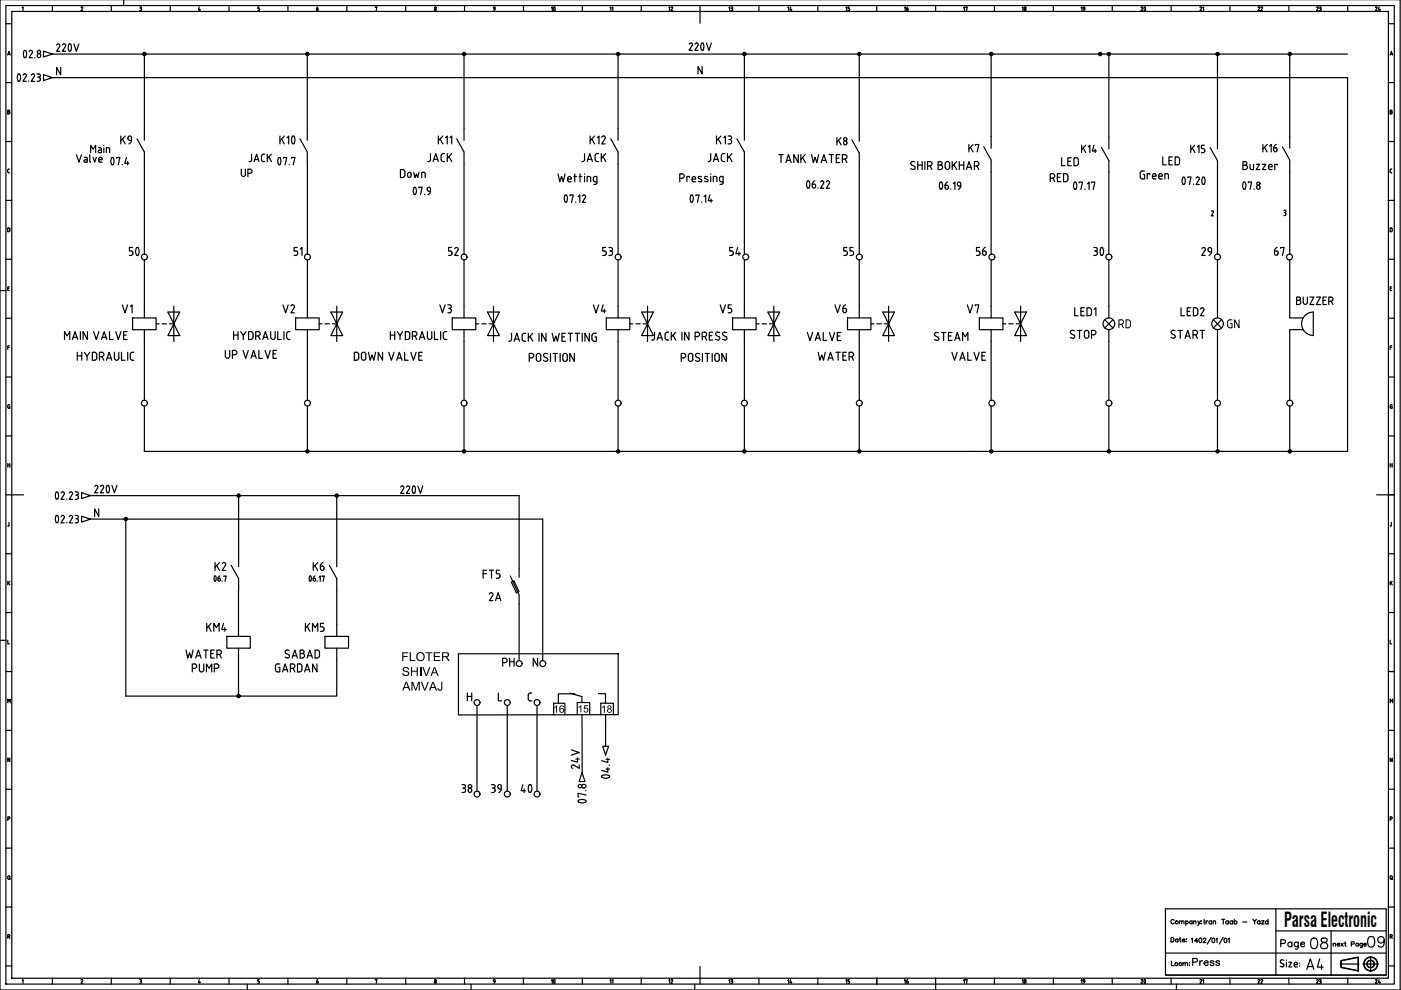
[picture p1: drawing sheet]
<svg xmlns="http://www.w3.org/2000/svg" width="297mm" height="210mm" viewBox="0 0 297 210" stroke-linecap="round" stroke-linejoin="round" font-family="sans-serif">
<!-- layer: 035 -->
<g fill="none" stroke="#000" stroke-width=".25">
<path d="M26.2 -.1v1.3M296.9 -.1v210h-296.9v-210M1.2 5h1.3M1.2 17.5h1.3M1.6 11.7l.3-.8 .3 .8M1.7 11.5h.4M2.5 2.4h291.9v205h-291.9zM4.7 1.6l.2-.1v.8M11.1 1.2v1.2M17.3 1.5l-.1 .1M17.4 1.5l.1 .2M17.5 1.7l-.3 .6h.3"/>
<path d="M23.6 1.2v1.2M29.6 1.5h.2M29.7 1.8h.1M29.8 1.5l.2 .1-.2 .2M29.8 1.8l.2 .2v.2l-.4 .1M36.1 1.2v1.2M42.2 1.5l-.1 .6h.4M42.4 1.9v.4M48.6 1.2v1.2M54.9 1.5h-.2v.3l.3 .2M55 2v.1M55 2.1l-.3 .2"/>
<path d="M61 1.2v1.2M73.5 1.2v1.2M79.6 1.6l.3-.1-.1 .8M86 1.2v1.2M98.5 1.2v1.2M111 1.2v1.2M123.5 1.2v1.2M136 1.2v1.2M148.4 1.2v1.2M160.9 1.2v1.2M173.4 1.2v1.2M185.9 1.2v1.2"/>
<path d="M198.4 1.2v1.2M210.8 1.2v1.2M223.3 1.2v1.2M235.8 1.2v1.2M248.3 1.2v1.2M260.8 1.2v1.2M273.3 1.2v1.2M285.7 1.2v1.2M294.3 5h1.3M294.3 17.5h1.3M294.7 11.7l.3-.8 .3 .8M294.8 11.5h.4"/>
<path d="M1.2 30h1.3M1.7 36.4l.3 .2M1.9 23.7l.2 .2-.1 .2-.4 .1v-.8h.4v.3h-.4M2 35.8l-.3 .1-.1 .5M294.3 30h1.3M294.7 36.1v.3M294.7 36.4l.2 .2M294.9 36.6h.2M294.9 35.8h.2M294.9 35.8l-.2 .3M295 23.7l.2 .2-.1 .2-.4 .1v-.8h.4v.3h-.4M1.2 42.5h1.3"/>
<path d="M1.2 55h1.3M2.1 48.6v.3M2.1 48.6l-.1-.2-.4-.1v.8l.4-.1 .1-.1M294.3 42.5h1.3M294.3 55h1.3M294.9 48.3h-.2v.8h.2M294.9 48.3l.2 .1 .1 .5-.3 .2M0 61.6h1.2M1.2 79.9h1.3M1.3 67.5h1.2M1.7 61.2h.2M1.7 73.7h.3"/>
<path d="M2 60.8h-.3v.8h.3M2 73.3h-.3v.8M294.3 79.9h1.3M294.4 67.5h1.2M294.7 61.2h.3M294.7 73.7h.4M295.1 60.8h-.4v.8h.4M295.1 73.3h-.4v.8M1.3 92.4h1.2M1.7 98.6h.4M1.7 98.3v.8M1.9 85.8h.2"/>
<path d="M1.9 85.8l-.2 .2v.4M1.9 86.1h.2v.5l-.4-.1v-.1M2.1 98.3v.8M294.4 92.4h1.2M294.7 98.3v.8M294.7 98.6h.5M295 85.8h.2M295 85.8l-.3 .2v.4M295 86.1h.2v.5l-.4-.1-.1-.1M295.2 98.3v.8M1.3 104.9h1.2M1.3 117.4h1.2"/>
<path d="M1.9 110.8v.6l-.2 .1M294.4 104.9h1.2M294.4 117.4h1.2M294.7 111.5h.1M295 110.8v.6l-.2 .1M0 135.8h1.2M1.3 129.9h1.2M1.7 135.7v.8h.3M1.7 123.2v.8M1.8 123.5l.3 .5M2.1 123.2l-.4 .5M294.4 129.9h1.2"/>
<path d="M294.7 135.7v.8h.4M294.7 123.2v.8M294.9 123.5l.3 .5M295.2 123.2l-.5 .5M1.3 142.4h1.2M1.3 154.8h1.2M1.7 149v-.8l.2 .5 .3-.5v.8M294.4 142.4h1.2M294.4 154.8h1.2M1.3 167.3h1.2M1.3 179.8h1.2M1.7 173.6h.3v-.4h-.3v.8"/>
<path d="M2.1 160.7v.8l-.4-.8v.8M294.4 167.3h1.2M294.4 179.8h1.2M294.7 173.6h.4v-.4h-.4v.8M295.2 160.7v.8l-.5-.8v.8M1.3 192.3h1.2M1.7 186.2l.2 .3 .2-.3M1.7 198.6l.3-.1v-.3h-.3v.8M1.9 198.6l.2 .4M1.9 186.3l.3 .2M2.1 185.9v.3M2.1 185.9l-.2-.2h-.2v.5"/>
<path d="M294.4 192.3h1.2M1.3 204.8h1.2M4.7 207.9l.2-.2v.8M11.1 207.4v1.3M17.3 207.7l-.1 .1M17.4 207.7l.1 .3M17.5 208l-.3 .5h.3M23.6 207.4v1.3M29.6 207.7h.2M29.7 208h.1M29.8 207.7l.2 .2-.2 .1M29.8 208l.2 .2v.2l-.4 .1"/>
<path d="M36.1 207.4v1.3M42.2 207.7l-.1 .6h.4M42.4 208.1v.4M48.6 207.4v1.3M52.4 208.7v1.2M54.9 207.7h-.2v.3l.3 .2M55 208.2v.1M55 208.3l-.3 .2M61 207.4v1.3M73.5 207.4v1.3M79.6 207.8l.3-.1-.1 .8M86 207.4v1.3"/>
<path d="M98.5 207.4v1.3M99.9 208.7v1.2M111 207.4v1.3M123.5 207.4v1.3M136 207.4v1.3M147.3 208.7v1.2M148.4 207.4v1.3M160.9 207.4v1.3M173.4 207.4v1.3M185.9 207.4v1.3M198.4 207.4v2.5M210.8 207.4v1.3"/>
<path d="M223.3 207.4v1.3M235.8 207.4v1.3M248.3 207.4v1.3M249.4 208.7v1.2M260.8 207.4v1.3M273.3 207.4v1.3M285.7 207.4v1.3M294.4 204.8h1.2"/>
<circle cx="92.3" cy="2" r=".2"/>
<circle cx="92.3" cy="1.6" r=".18"/>
<circle cx="92.3" cy="208.3" r=".21"/>
<circle cx="92.3" cy="207.9" r=".18"/>
</g>
<!-- layer: 07 -->
<path d="M1.2 1.2h294.4v207.5h-294.4zM148.4 2.4v2.5M2.5 104.9h2.5M291.9 104.9h2.5M148.4 204.9v2.5" fill="none" stroke="#000" stroke-width=".25"/>
<g fill="none" stroke="#000" stroke-width=".25">
<path d="M11.1 16.5h274.6v79.2h-12.2M11.1 11.5h274.6M30.6 11.5v15.7M65.2 11.5v15.7M98.4 11.5v15.7M131 11.5v15.7M157.8 11.5v15.7M182.2 11.5v15.9M210.1 11.5v17.4M235.1 11.5v17.6M258.1 11.5v17.6M273.5 11.5v17.4"/>
<path d="M30.6 34.7v19.2M65.2 34.7v19.2M98.4 34.7v19.2M131 34.7v19.2M157.8 34.7v19.2M182.2 34.9v19M210.1 36.4v17.5M235.1 36.6v17.3M258.1 36.6v17.3M273.5 36.4v17.5M30.6 55.1v9.8M65.2 55.1v9.8"/>
<path d="M98.4 55.1v9.8M131 55.1v9.8M157.8 55.1v9.8M182.2 55.1v9.8M210.1 55.1v9.8M235.1 55.1v9.8M258.1 55.1v9.8M273.5 55.1v12.3M30.6 72.4v12.5M65.2 72.4v12.5M98.4 72.4v12.5M131 72.4v12.5"/>
<path d="M157.8 72.4v12.5M182.2 72.4v12.5M210.1 72.4v12.5M235.1 72.4v12.5M258.1 72.4v12.5M273.5 69.9v15M30.6 86.1v9.6h242.9M65.2 86.1v9.6M98.4 86.1v9.6M131 86.1v9.6M157.8 86.1v9.6M182.2 86.1v9.6"/>
<path d="M210.1 86.1v9.6M235.1 86.1v9.6M258.1 86.1v9.6M273.5 86.1v9.6M19.2 105.1h90.9v15.5M19.2 110.1h95.9v30M26.7 110.1v37.5h44.7v-7.7M50.6 105.1v12.6M71.4 105.1v12.6M50.6 125.2v7.2M50.6 139.9v7.7M71.4 125.2v7.2"/>
<path d="M97.2 138.6h33.9v12.9l-33.9 .1zM110.1 128.1v12M101.1 149.6v18.2M107.5 149.6v18.2M113.9 149.6v18.2M123.4 154.2v9.6M128.4 154v4.2"/>
</g>
<!-- layer: SYMS -->
<g fill="none" stroke="#000" stroke-width=".25">
<path d="M9.2 10.8l1.9 .7-1.9 .6zM9.2 15.8l1.9 .7-1.9 .6zM30.6 32.2v2.5M96.8 29.4l1.6 2.8v2.5M98.4 27.2v2.5M129.5 29.4l1.5 2.8M131 27.2v2.5M156.3 29.4l1.5 2.8v2.5M157.8 27.2v2.5M180.6 29.6l1.6 2.8v2.5M182.2 27.4v2.5M210.1 33.9v2.5"/>
<path d="M233.5 31.3l1.6 2.8v2.5M235.1 29.1v2.5M256.6 31.3l1.5 2.8M258.1 29.1v2.5M273.5 33.9v2.5M28.1 67.4h5v2.5h-5zM30.6 69.9v2.5M33.1 68.7h.6M34.4 68.7h.9M35.6 66.2h2.5l-1.2 2.5zM35.9 68.7h1M36.9 68.7l1.2 2.5h-2.5z"/>
<path d="M36.9 64.9v7.5M62.7 67.4h5v2.5h-5zM65.2 69.9v2.5M67.7 68.7h.6M68.9 68.7h.9M70.1 66.2h2.5l-1.2 2.5zM70.5 68.7h.9M71.4 68.7l1.2 2.5h-2.5zM71.4 64.9v7.5M95.9 67.4h5v2.5h-5zM98.4 64.9v2.5M98.4 69.9v2.5"/>
<path d="M100.9 68.7h.6M102.1 68.7h1M103.4 66.2h2.5l-1.3 2.5zM103.7 68.7h.9M104.6 68.7l1.3 2.5h-2.5zM104.6 64.9v7.5M128.5 67.4h5v2.5h-5zM131 69.9v2.5M133.5 68.7h.7M134.8 68.7h.9M136 66.2h2.5l-1.2 2.5zM136.4 68.7h.9"/>
<path d="M137.3 68.7l1.2 2.5h-2.5zM137.3 64.9v7.5M155.3 67.4h5v2.5h-5zM157.8 64.9v2.5M157.8 69.9v2.5M160.3 68.7h.7M161.6 68.7h.9M162.8 66.2h2.5l-1.2 2.5zM163.1 68.7h1M164.1 68.7l1.2 2.5h-2.5zM164.1 64.9v7.5M179.7 67.4h5v2.5h-5z"/>
<path d="M182.2 69.9v2.5M184.7 68.7h.6M185.9 68.7h1M187.2 66.2h2.5l-1.3 2.5zM187.5 68.7h.9M188.4 68.7l1.3 2.5h-2.5zM188.4 64.9v7.5M207.6 67.4h5v2.5h-5zM210.1 69.9v2.5M212.6 68.7h.7M213.9 68.7h.9M215.1 66.2h2.5l-1.2 2.5z"/>
<path d="M215.5 68.7h.9M216.4 68.7l1.2 2.5h-2.5zM216.4 64.9v7.5M234.2 67.8l1.8 1.7M235.1 64.9v2.5M236 67.8l-1.8 1.7M257.2 67.8l1.8 1.7M258.1 64.9v2.5M259 67.8l-1.8 1.7M273.5 69.9h2.8M273.5 67.4h2.8M276.9 66.7l1-.5h.6v4.9a2.49 2.49 0 0 1-2.4-1.6 2.49 2.49 0 0 1 .8-2.8z"/>
<path d="M17.3 104.5l1.9 .6-1.9 .6zM17.3 109.4l1.9 .7-1.9 .6zM49 119.9l1.6 2.8v2.5M50.6 117.7v2.5M48.1 134.9h5v2.5h-5zM50.6 132.4v2.5M50.6 137.4v2.5M68.9 134.9h5v2.5h-5zM71.4 122.7v2.5M71.4 132.4v2.5M71.4 137.4v2.5M108.2 122.1l1.9 4.1v1.9"/>
<path d="M108.4 123.4l.6-.2 1 2.2-.5 .3zM110.1 120.6v1.8M127.8 158.2h1.2l-.6 1.9z"/>
<circle cx="30.6" cy="11.5" r=".35"/>
<circle cx="30.6" cy="11.5" r=".22"/>
<circle cx="30.6" cy="11.5" r=".12"/>
<circle cx="65.2" cy="11.5" r=".35"/>
<circle cx="65.2" cy="11.5" r=".22"/>
<circle cx="65.2" cy="11.5" r=".12"/>
<circle cx="98.4" cy="11.5" r=".35"/>
<circle cx="98.4" cy="11.5" r=".22"/>
<circle cx="98.4" cy="11.5" r=".12"/>
<circle cx="131.1" cy="11.5" r=".35"/>
<circle cx="131.1" cy="11.5" r=".22"/>
<circle cx="131.1" cy="11.5" r=".12"/>
<circle cx="157.8" cy="11.5" r=".35"/>
<circle cx="157.8" cy="11.5" r=".22"/>
<circle cx="157.8" cy="11.5" r=".12"/>
<circle cx="182.2" cy="11.5" r=".35"/>
<circle cx="182.2" cy="11.5" r=".22"/>
<circle cx="182.2" cy="11.5" r=".12"/>
<circle cx="210.2" cy="11.5" r=".35"/>
<circle cx="210.2" cy="11.5" r=".22"/>
<circle cx="210.2" cy="11.5" r=".12"/>
<circle cx="233.3" cy="11.5" r=".35"/>
<circle cx="233.3" cy="11.5" r=".22"/>
<circle cx="233.3" cy="11.5" r=".12"/>
<circle cx="235.1" cy="11.5" r=".35"/>
<circle cx="235.1" cy="11.5" r=".22"/>
<circle cx="235.1" cy="11.5" r=".12"/>
<circle cx="258.1" cy="11.5" r=".35"/>
<circle cx="258.1" cy="11.5" r=".22"/>
<circle cx="258.1" cy="11.5" r=".12"/>
<circle cx="273.5" cy="11.5" r=".35"/>
<circle cx="273.5" cy="11.5" r=".22"/>
<circle cx="273.5" cy="11.5" r=".12"/>
<circle cx="235.1" cy="68.6" r="1.24"/>
<circle cx="258.1" cy="68.6" r="1.24"/>
<circle cx="30.6" cy="85.5" r=".62"/>
<circle cx="65.2" cy="85.5" r=".62"/>
<circle cx="65.2" cy="95.7" r=".35"/>
<circle cx="65.2" cy="95.7" r=".12"/>
<circle cx="65.2" cy="95.7" r=".22"/>
<circle cx="98.4" cy="85.5" r=".62"/>
<circle cx="98.4" cy="95.7" r=".35"/>
<circle cx="98.4" cy="95.7" r=".12"/>
<circle cx="98.4" cy="95.7" r=".22"/>
<circle cx="131.1" cy="85.5" r=".62"/>
<circle cx="131.1" cy="95.7" r=".35"/>
<circle cx="131.1" cy="95.7" r=".12"/>
<circle cx="131.1" cy="95.7" r=".22"/>
<circle cx="157.8" cy="85.5" r=".62"/>
<circle cx="157.8" cy="95.7" r=".35"/>
<circle cx="157.8" cy="95.7" r=".12"/>
<circle cx="157.8" cy="95.7" r=".22"/>
<circle cx="182.2" cy="85.5" r=".62"/>
<circle cx="182.2" cy="95.7" r=".35"/>
<circle cx="182.2" cy="95.7" r=".22"/>
<circle cx="182.2" cy="95.7" r=".12"/>
<circle cx="210.2" cy="95.7" r=".35"/>
<circle cx="210.2" cy="95.7" r=".22"/>
<circle cx="210.2" cy="95.7" r=".12"/>
<circle cx="210.3" cy="85.5" r=".62"/>
<circle cx="235.1" cy="85.5" r=".62"/>
<circle cx="235.1" cy="95.7" r=".35"/>
<circle cx="235.1" cy="95.7" r=".22"/>
<circle cx="235.1" cy="95.7" r=".12"/>
<circle cx="258.1" cy="85.5" r=".62"/>
<circle cx="258.1" cy="95.7" r=".35"/>
<circle cx="258.1" cy="95.7" r=".22"/>
<circle cx="258.1" cy="95.7" r=".12"/>
<circle cx="273.5" cy="85.5" r=".62"/>
<circle cx="273.5" cy="95.7" r=".35"/>
<circle cx="273.5" cy="95.7" r=".22"/>
<circle cx="273.5" cy="95.7" r=".12"/>
<circle cx="26.7" cy="110" r=".35"/>
<circle cx="26.7" cy="110" r=".12"/>
<circle cx="26.7" cy="110" r=".22"/>
<circle cx="50.6" cy="105.1" r=".35"/>
<circle cx="50.6" cy="105.1" r=".12"/>
<circle cx="50.6" cy="105.1" r=".22"/>
<circle cx="71.4" cy="105.1" r=".35"/>
<circle cx="71.4" cy="105.1" r=".12"/>
<circle cx="71.4" cy="105.1" r=".22"/>
<circle cx="50.6" cy="147.6" r=".35"/>
<circle cx="50.6" cy="147.6" r=".22"/>
<circle cx="50.6" cy="147.6" r=".12"/>
<circle cx="101.1" cy="149" r=".62"/>
<circle cx="107.6" cy="149" r=".62"/>
<circle cx="113.9" cy="149" r=".62"/>
<circle cx="115.1" cy="140.7" r=".62"/>
</g>
<!-- layer: XREFCHILD -->
<g fill="none" stroke="#000" stroke-width=".25">
<path d="M23.7 33.5l.1-.1a1.08 1.08 0 0 1 0 1.6l-.1-.1M23.7 33.5a1.47 1.47 0 0 0 0 1.4M24.7 33.6v-.2h.7l-.3 1.6M25.9 34.9v.1M26.8 33.4l-.3 1.2h.8M27.1 34.3v.7M60.1 33.6v-.2h.7l-.4 1.6M61.3 34.9v.1M61.8 33.6v-.2h.7l-.3 1.6M87.8 39.8a1.47 1.47 0 0 0 0 1.4M88.1 39.8a1.47 1.47 0 0 1 0 1.4M88.8 39.9v-.2h.7l-.3 1.6"/>
<path d="M171.2 38.4l.2-.1a1.08 1.08 0 0 1 0 1.6l-.2-.1M171.2 38.4a1.47 1.47 0 0 0 0 1.4M172.6 39h-.4v.5a.35 .35 0 0 0 .4 .4 .35 .35 0 0 0 .3-.4M172.6 39l.2 .1 .1 .3M172.8 38.3l-.5 .4-.1 .3M172.9 39.4v.2M173.4 39.8v.1M174 38.6l.2-.2a.35 .35 0 0 1 .4 0 .35 .35 0 0 1 0 .5l-.6 1h.7M175.2 38.6l.2-.2a.35 .35 0 0 1 .4 0 .35 .35 0 0 1 0 .5l-.6 1h.7M199.3 38.7l.2-.1a1.08 1.08 0 0 1 0 1.5l-.2-.1a1.47 1.47 0 0 1 0-1.3zM200.4 39.8a.35 .35 0 0 0 .3 .3 .35 .35 0 0 0 .4-.3M200.9 38.6l-.3 .1-.2 .6"/>
<path d="M201.1 39.6v.2M201.1 39.6l-.2-.3h-.5v.5M202.1 38.9l.4-.3v1.6M203 38.9l.1 .4 .3 .1M203 38.9a.35 .35 0 0 1 .4-.3 .35 .35 0 0 1 .3 .3M203.3 39.4h.4M203.7 38.9a.96 .96 0 0 1-.5 1.2M228.8 38.8v-.2h.7l-.3 1.6M230.6 39l.3-.4v1.6M231.4 38.8v-.2h.7l-.3 1.6M263.6 38.7l.2-.1a1.08 1.08 0 0 1 0 1.5l-.2-.1a1.47 1.47 0 0 1 0-1.3zM264.7 38.7v-.1h.7l-.4 1.6"/>
<path d="M266.4 39.6v.2M266.4 39.6a.36 .36 0 0 1 .6-.2 .36 .36 0 0 1 0 .6 .36 .36 0 0 1-.6-.2M87.8 41.2h.3M90 41.2v.1M91.3 40.5l-.2 .5-.4 .3M91.3 40v.6l-.6-.1-.1-.3M119.8 42.8h.4M119.8 42.8a1.12 1.12 0 0 1 .2-1.5l.2 .1a1.59 1.59 0 0 1-.1 1.4M120.8 41.5v-.2h.7l-.3 1.6M122.1 42.8v.1M122.6 41.7l.3-.4v1.6M123.5 41.6l.2-.2a.35 .35 0 0 1 .4 .1 .35 .35 0 0 1 0 .4l-.6 1h.7"/>
<path d="M146.5 41.4h.3a1.5 1.5 0 0 1 0 1.4M146.5 42.8h.3M146.5 41.4a1.47 1.47 0 0 0 0 1.4M147.5 41.5v-.2h.7l-.3 1.6M148.8 42.8v.1M149.3 41.7l.3-.4v1.6M150.5 41.3l-.3 1.3h.8M150.7 42.2v.7M201.6 40.1v.1M230 40.1v.1M265.9 40.1v.1"/>
<circle cx="266.8" cy="38.9" r=".35"/>
</g>
<!-- layer: TAGS -->
<g fill="none" stroke="#000" stroke-width=".25">
<path d="M92.9 28.8v1.7M93.3 29.5l.6 1M93.9 28.8l-1 1.1M94.5 29.2l.3-.4v1.7M95.4 29.2l.4-.4v1.7M227.9 65.2v1.7h.7M229.2 66h.5M229.9 65.2h-.7v1.7h.7M230.5 65.2l.7 .1a1.15 1.15 0 0 1 0 1.6h-.7zM232 65.6l.3-.4v1.7M274.9 63h.5a.35 .35 0 0 1 .3 .3 .35 .35 0 0 1-.3 .4 .43 .43 0 0 1 .4 .4 .43 .43 0 0 1-.4 .5h-.5zM274.9 63.7h.5"/>
<path d="M276.3 63v1.1a.43 .43 0 0 0 .5 .5 .43 .43 0 0 0 .4-.5M277.2 63v1.1M277.7 63h.9l-.9 1.6h.9M279.1 63h.9l-.9 1.6h.9M280.5 63.7h.5M281.2 63h-.7v1.6h.7M281.7 63.9h.5a.43 .43 0 0 0 .4-.5 .43 .43 0 0 0-.4-.4h-.5v1.6M282.3 63.9l.3 .7M114 139.6v1.7l-.9-1.7v1.7M99.1 146.9v1.7M99.1 147.7h.9M100 146.9v1.7"/>
<path d="M105.7 146.9v1.7h.7M112 148.2l.1 .2 .3 .2M112.4 148.6h.3M112.7 146.9l-.6 .2-.1 1.1"/>
</g>
<!-- layer: DESCCHILD -->
<g fill="none" stroke="#000" stroke-width=".25">
<path d="M16.2 32.8l.5 1.6 .6-1.6M17.9 33.4h.3M18.2 33.3l.3 .3v.8l-.7-.1 .1-.4h.6M19 34.2l.2 .2M19 32.8v1.4M19.2 32.4v-1.6l.5 .9 .6-.9v1.6M19.7 33.4l.4 1 .3-1M20.9 31.3h.3M21 33.7l.1 .7h.6M21 33.7a.35 .35 0 0 1 .3-.4 .35 .35 0 0 1 .4 .4M21.1 31.8h.4M21.1 31.8l-.3 .3 .3 .3"/>
<path d="M21.2 31.3l.3 .2v.9h-.4M21.7 33.7v.2h-.7M22 30.8v.1M22 31.3v1.1M22.9 31.3h-.4v1.1M118.3 36.9l.4 1.6 .4-1.1 .3 1.1 .4-1.6M120.4 38h.7a.39 .39 0 0 0-.2-.6 .39 .39 0 0 0-.5 .4l.1 .7h.6M121.7 37.4h.5M121.9 36.9v1.6M122.8 37.4h.6M123 36.9v1.6M123.9 37.4v1.1"/>
<path d="M124.9 37.4h-.4v1.1M124.9 37.4l.3 .2v.9M125.8 37.8v.4M125.8 37.7l.2-.2 .6-.1v1.4l-.4 .3M125.8 38.2l.2 .3h.6M125.9 39.1h.3M144.6 36.9h-.5v1.6M144.6 36.8a.48 .48 0 0 1 .5 .5 .48 .48 0 0 1-.5 .5h-.5M146.2 37.6v-.2h-.6v1.1M146.7 38h.8a.39 .39 0 0 0-.3-.6 .39 .39 0 0 0-.5 .4l.2 .7h.6M148.7 38.1v.4l-.6-.1M148.7 37.5l-.4-.1-.2 .2 .1 .2 .5 .3"/>
<path d="M150 38.1v.4l-.6-.1M150 37.5l-.4-.1-.2 .2 .1 .2 .5 .3M150.7 37.4v1.1M151.7 37.4h-.5v1.1M151.7 37.4l.3 .2v.9M152.6 38.2l.3 .3M152.9 37.4h.4v1.4l-.2 .2-.4 .1M152.9 38.5h.4M152.9 37.4l-.3 .2-.1 .6M165.1 32.8h1M165.6 32.8v1.7M166.6 34.5l.6-1.7 .5 1.7"/>
<path d="M166.8 34h.8M169.2 32.8v1.7l-.9-1.7v1.7M169.8 32.8v1.7M170.2 33.4l.6 1.1M170.7 32.8l-.9 1M172.1 32.8l.3 1.7 .4-1.1 .4 1.1 .4-1.7M174.1 34.5l.6-1.7 .5 1.7M174.3 34h.8M176.3 32.8v1.7M178.1 32.8h-.8v1.7h.8M179.1 32.8h-.5v1.7M179.2 33.7l.4 .8"/>
<path d="M194 34.3a.45 .45 0 0 0-.7 0 .45 .45 0 0 0 0 .7l.5 .2a.41 .41 0 0 1 .1 .7 .41 .41 0 0 1-.6-.1l-.2-.1M194.6 34.3v1.7M194.6 35h.9M195.5 34.3v1.7M196.1 34.3v1.7M196.7 35.2h.4a.47 .47 0 0 0 .5-.5 .47 .47 0 0 0-.5-.4h-.4v1.7M197.2 35.2l.4 .8M198.9 35h.5M199.4 34.3h-.5v1.7h.5M199.4 34.3a.36 .36 0 0 1 .3 .3 .36 .36 0 0 1-.3 .4 .48 .48 0 0 1 .5 .5 .48 .48 0 0 1-.5 .4M201.3 34.7v.8M201.4 34.7a.48 .48 0 0 0-.5-.5 .48 .48 0 0 0-.5 .5v.8a.49 .49 0 0 0 .5 .4 .49 .49 0 0 0 .5-.4"/>
<path d="M201.9 34.3v1.7M202.2 34.9l.6 1.1M202.8 34.3l-.9 1M203.4 34.3v1.7M204.3 34.3v1.7M204.9 36l.6-1.7 .5 1.7M205.1 35.5h.8M207.1 34.3h-.5v1.7M207.1 35.2l.4 .8M242.7 36.3h-.7a1.31 1.31 0 0 0-.2 1.4l.4 .2h.5v-.9h-.3M243.8 37v-.2h-.6v1.1M263.5 34.3h.5a.37 .37 0 0 1 .4 .3 .37 .37 0 0 1-.4 .4 .47 .47 0 0 1 .5 .5 .47 .47 0 0 1-.5 .4l-.5 .1z"/>
<path d="M263.5 35h.5M265 34.8l.1 1 .3 .1M265.8 34.8v1.2h-.4M266.3 34.8h.8l-.8 1.2h.8M267.7 34.8h.7l-.7 1.2h.7M269 35.2v.6l.7 .2M269.7 35.2v.2h-.7M270.8 35v-.2h-.5v1.2"/>
</g>
<g fill="#000">
<path d="M85.3 138.3h1.3v.2h-1.1v.6h.9v.2h-.9v.9h-.2zM90.2 138.3h1.5v.2h-.6v1.7h-.3v-1.7h-.6zM85.5 141.6l.7-.2 .5 .3v.3h-.2l-.3-.4-.6 .2 .1 .3 1 .4 .1 .4-.3 .3-.6 .1-.5-.2-.1-.4h.2l.2 .3 .3 .1 .5-.2-.1-.3-.9-.4-.1-.4zM86.9 138.3h.2v1.6h.9v.3h-1.1zM87.1 141.4h.3v.8h.9v-.8h.3v1.9h-.3v-.9h-.9v.9h-.3zM87.2 144.6h.4l.5 1.6 .6-1.6h.3v1.8h-.2v-1.5l-.6 1.5h-.2l-.5-1.6v1.6h-.3zM89 141.4h.3v1.9h-.3zM89.2 144.6h.3l.6 1.6 .6-1.6h.2l-.7 1.8h-.3zM89.5 141.4h.3l.6 1.7 .6-1.7h.2l-.7 1.9h-.2zM92 138.3h1.3v.2h-1.1v.6h1.1v.2h-1.1v.6h1.2v.3h-1.4zM93.6 144.6h.2v1.5l-.2 .3-.4 .1-.3-.2-.1-.4h.2l.2 .3 .3-.1z"/>
<path d="M88.2 139.2a.95 .95 0 0 1 1.9 0 .95 .95 0 0 1-1.9 0zM88.4 139.3a.75 .75 0 0 0 1.5 0 .75 .75 0 0 0-1.5 0z"/>
<path d="M86 144.6h.3l.7 1.8h-.3l-.2-.5h-.8l-.2 .5h-.2zM86.1 144.8l-.3 .9h.7z"/>
<path d="M91.7 144.6h.2l.8 1.8h-.3l-.2-.5h-.8l-.2 .5h-.2zM91.8 144.8l-.3 .9h.6z"/>
<path d="M92 141.4h.3l.7 1.9h-.3l-.2-.6h-.8l-.2 .6h-.2zM92.1 141.6l-.3 1h.7z"/>
<path d="M93.7 138.3h1.1l.3 .2v.6l-.4 .2 .7 .9h-.3l-.7-.9h-.4v.9h-.3zM94 138.5v.6h.7l.3-.2-.2-.4z"/>
</g>
<!-- layer: DESC -->
<g fill="none" stroke="#000" stroke-width=".25">
<path d="M13.7 72v-1.7l.5 .9 .6-.9v1.7M15.3 72l.6-1.7 .6 1.7M15.5 71.5h.8M16.4 74.7v1.7M16.4 75.5h.9M17 70.3v1.7M17.3 74.7v1.7M17.9 74.7l.6 .8 .5-.8M18.5 75.5v.9M18.5 70.3v1.7l-.9-1.7v1.7M19.9 70.3l.5 1.7 .6-1.7M20 74.7h-.4v1.7h.4"/>
<path d="M20 74.7l.3 .1a1.22 1.22 0 0 1 0 1.5l-.3 .1M21.1 75.6h.5a.47 .47 0 0 0 .4-.4 .47 .47 0 0 0-.5-.5h-.4v1.7M21.5 72l.6-1.7 .5 1.7M21.6 75.6l.4 .8M21.7 71.5h.8M22.6 76.4l.5-1.7 .6 1.7M22.7 75.9h.8M23.2 70.3v1.7h.8M24.3 74.7v1.2a.48 .48 0 0 0 .4 .5 .48 .48 0 0 0 .5-.5M24.5 70.3l.6 1.7 .6-1.7M25.2 74.7v1.2M25.8 74.7v1.7h.7"/>
<path d="M26.2 71h.6M27 70.3h-.8v1.7h.8M27.1 74.7v1.7M27.6 75.1v.9M27.6 75.9l.2 .4 .6 .1M28.4 74.7h-.6l-.2 .4M47.8 74.3v1.2a.48 .48 0 0 0 .4 .5 .48 .48 0 0 0 .5-.5v-1.2M49.3 75.2h.4M49.5 71h1M49.5 70.3v1.7M49.7 74.3h-.4v1.7M49.8 74.3a.48 .48 0 0 1 .4 .4 .48 .48 0 0 1-.4 .5"/>
<path d="M50.5 70.3v1.7M51 70.3l.6 .9 .6-.9M51.5 74.3l.6 1.7 .5-1.7M51.6 71.2v.8M53.1 70.3h-.4v1.7h.4M53.1 70.3l.3 .1a1.15 1.15 0 0 1 0 1.5l-.3 .1M53.2 76l.6-1.7 .5 1.7M53.4 75.5h.8M54.2 71.2h.5M54.7 70.3h-.5v1.7M54.7 70.3a.48 .48 0 0 1 .5 .5 .48 .48 0 0 1-.5 .4M54.8 71.2l.3 .8"/>
<path d="M54.9 74.3v1.7h.7M55.7 72l.6-1.7 .5 1.7M55.9 71.5h.8M56.2 74.3l.6 1.7 .5-1.7M57.4 70.3v1.2a.48 .48 0 0 0 .5 .5 .48 .48 0 0 0 .5-.5l-.1-1.2M57.9 75h.5M58.6 74.3h-.7v1.7h.7M58.9 70.3v1.7h.7M60.2 70.3v1.7M60.8 70.7v.9M60.8 71.5l.2 .4 .2 .1M61.2 72h.3"/>
<path d="M61.2 70.3h.3M61.2 70.3l-.4 .2v.2M75.1 74.7l.7 .1a1.22 1.22 0 0 1 0 1.5l-.7 .1zM77.6 75.2v.7M77.6 75.1a.48 .48 0 0 0-.5-.4 .48 .48 0 0 0-.5 .4v.8a.48 .48 0 0 0 .5 .5 .48 .48 0 0 0 .5-.5M78.1 74.7l.4 1.7 .4-1.1 .3 1.1 .4-1.7M81.1 74.7v1.7l-.9-1.7v1.7M82.4 74.7l.6 1.7 .5-1.7M82.8 71h.9M82.8 70.3v1.7M83.7 70.3v1.7M84.1 76.4l.6-1.7 .5 1.7"/>
<path d="M84.2 70.3l.6 .9 .6-.9M84.3 75.9h.8M84.8 71.2v.8M85.8 74.7v1.7h.8M85.9 70.3l.7 .1a1.22 1.22 0 0 1 0 1.5l-.7 .1zM87.1 74.7l.6 1.7 .5-1.7M87.4 71.2h.5M87.9 70.3h-.5v1.7M87.9 70.3a.48 .48 0 0 1 .5 .5 .48 .48 0 0 1-.5 .4M88 71.2l.4 .8M88.8 75.5h.6M88.9 72l.6-1.7 .6 1.7"/>
<path d="M89.1 71.5h.8M89.5 74.7h-.7v1.7h.7M90.6 70.3v1.2a.48 .48 0 0 0 .5 .5 .48 .48 0 0 0 .5-.5M91.5 70.3v1.2M92.1 70.3v1.7h.8M93.4 70.3v1.7M94.7 70.3l-.5 .1-.2 .3 .1 1.1 .6 .2M108.5 70.7v1.3a.45 .45 0 0 1-.6 .4M109 72.4l.6-1.7 .6 1.7M109.2 71.9h.8M111.4 70.7a.54 .54 0 0 0-.7 .4l.1 1 .6 .3M112 70.7v1.7"/>
<path d="M112.2 75.9h.5a.47 .47 0 0 0 .5-.5 .47 .47 0 0 0-.5-.5h-.5v1.7M112.4 71.3l.6 1.1M112.9 70.7l-.9 1M113.7 75.4a.48 .48 0 0 1 .5-.5 .48 .48 0 0 1 .5 .5M113.7 75.4v.8a.48 .48 0 0 0 .5 .4 .48 .48 0 0 0 .5-.4l-.1-.8M114.3 70.7v1.7M115.2 76.4l.6 .2M115.8 70.7v1.7l-1-1.7v1.7M116.1 75a.44 .44 0 0 0-.7 0 .44 .44 0 0 0 0 .6l.7 .6v.3l-.3 .1M116.7 74.9v1.7M117.1 70.7l.4 1.7 .3-1.2 .4 1.2 .4-1.7M117.3 74.9h.9"/>
<path d="M117.7 74.9v1.7M118.8 74.9v1.7M119.1 71.4h.6M119.3 75.4a.48 .48 0 0 1 .5-.5 .48 .48 0 0 1 .5 .5M119.3 75.4v.8a.48 .48 0 0 0 .5 .4 .48 .48 0 0 0 .5-.4v-.8M119.9 70.7h-.8v1.7h.8M120.5 70.7h.9M120.9 70.7v1.7M121.8 74.9v1.7l-1-1.7v1.7M121.9 70.7h1M122.4 70.7v1.7M123.4 70.7v1.7"/>
<path d="M124.9 70.7v1.7l-.9-1.7v1.7M126.4 70.7l-.4-.1-.4 .3a1.29 1.29 0 0 0 .2 1.4l.6 .1v-1h-.2M138.8 71.7a.43 .43 0 0 1-.6 .4M138.8 70.4v1.3M139.3 72.1l.6-1.7 .6 1.7M139.5 71.6h.8M141 70.9v.8M141 71.7l.2 .3 .2 .1M141.4 72.1h.4M141.4 70.4h.4M141.4 70.4l-.3 .2-.1 .2M142.3 70.4v1.7"/>
<path d="M142.7 71.1l.6 1M143.3 70.4l-1 1.1M144.4 75.9h.5a.47 .47 0 0 0 .5-.5 .47 .47 0 0 0-.5-.5h-.5v1.7M144.6 70.4v1.7M145.9 75.4a.48 .48 0 0 1 .5-.5 .48 .48 0 0 1 .5 .5M145.9 75.4v.8a.48 .48 0 0 0 .5 .4 .48 .48 0 0 0 .5-.4v-.8M146.1 70.4v1.7l-1-1.7v1.7M147.4 71.4h.4M147.6 75.7l.6 .2M147.8 70.4h-.4v1.7M147.9 70.4a.48 .48 0 0 1 .4 .5 .48 .48 0 0 1-.4 .5M148.2 75.9a.42 .42 0 0 1 0 .6 .42 .42 0 0 1-.6 0l-.2-.1"/>
<path d="M148.3 75a.45 .45 0 0 0-.7 0 .45 .45 0 0 0 0 .6M148.9 74.9v1.7M149.4 70.4h-.5v1.7M149.4 70.4a.48 .48 0 0 1 .4 .5 .48 .48 0 0 1-.4 .5h-.5M149.5 71.4l.3 .7M149.5 74.9h.9M150 74.9v1.7M150.4 71.2h.5M151 74.9v1.7M151.1 70.4h-.7v1.7h.7M151.6 75.4a.48 .48 0 0 1 .4-.5 .48 .48 0 0 1 .5 .5M151.6 75.4v.8a.48 .48 0 0 0 .4 .4 .48 .48 0 0 0 .5-.4v-.8"/>
<path d="M152.6 70.5a.44 .44 0 0 0-.7 0 .44 .44 0 0 0 0 .6l.5 .3a.41 .41 0 0 1 .1 .6 .41 .41 0 0 1-.6 0l-.2-.1M153.6 70.4l-.3 .2-.1 .3 .7 .5a.41 .41 0 0 1 .1 .6 .41 .41 0 0 1-.6 0l-.2-.1M153.6 70.4l.5 .1M154 74.9v1.7l-.9-1.7v1.7M198.3 71.2l.5 .3M198.8 71.5a.42 .42 0 0 1 .1 .6 .42 .42 0 0 1-.6 0l-.2-.1M199 70.6a.44 .44 0 0 0-.7 0 .44 .44 0 0 0 0 .6M199.6 70.5h.9M200.1 70.5v1.7M201.1 71.2h.6M201.8 70.5h-.7v1.7h.7M202.4 72.2l.6-1.7 .5 1.7"/>
<path d="M202.6 71.7h.8M204.1 72.2v-1.7l.6 .9 .5-.9v1.7M227.3 70.1l-.3 .1-.1 .3 .7 .5a.41 .41 0 0 1 .1 .7 .41 .41 0 0 1-.6-.1l-.2-.1M227.3 70l.5 .1M228.4 70.1h.9M228.9 70.1v1.6M230.8 70.5v.8M230.9 70.5a.48 .48 0 0 0-.5-.5 .48 .48 0 0 0-.5 .5v.8a.48 .48 0 0 0 .5 .4 .48 .48 0 0 0 .5-.4M231.9 70.1h-.5v1.6M231.9 70a.48 .48 0 0 1 .5 .5 .48 .48 0 0 1-.5 .5h-.5M248.6 70l.5 .1M248.7 70.1l-.3 .1-.1 .3 .7 .5"/>
<path d="M249 71a.42 .42 0 0 1 .1 .7 .42 .42 0 0 1-.7-.1l-.1-.1M249.8 70.1h.9M250.2 70.1v1.6M251.2 71.7l.6-1.6 .6 1.6M251.4 71.3h.8M253.4 70.1h-.5v1.6M253.4 70a.48 .48 0 0 1 .5 .5 .48 .48 0 0 1-.5 .5h-.5M253.5 71l.4 .7M254.4 70.1h1M254.9 70.1v1.6M61.3 137.9a.44 .44 0 0 0-.7 0 .44 .44 0 0 0 .1 .6M61.9 139.5l.6-1.7 .6 1.7"/>
<path d="M64.1 138.6a.37 .37 0 0 0 .4-.4 .37 .37 0 0 0-.4-.4h-.5v1.7M65.1 139.5l.6-1.7 .6 1.7M67.8 138.3l-.3-.4-.7-.1v1.7"/>
</g>
<!-- layer: XREF -->
<g fill="none" stroke="#000" stroke-width=".25">
<path d="M3.8 15.8l.2-.1a1.08 1.08 0 0 1 0 1.5l-.2-.1a1.47 1.47 0 0 1 0-1.3zM5.1 10.8l.2-.1a1.08 1.08 0 0 1 0 1.5h-.2a1.47 1.47 0 0 1 0-1.4zM5.2 15.7a.35 .35 0 0 1 .3 .5M5.2 15.7l-.3 .2M5.5 16.2l-.6 1h.7M6.1 17.2h.1M6.5 10.7a.35 .35 0 0 1 .3 .5M6.5 10.7l-.3 .2M6.8 11.2l-.6 1h.7M7 15.7a.35 .35 0 0 1 .3 .5M7 15.7l-.4 .2M7.3 16.2l-.7 1h.7"/>
<path d="M7.4 12.2h.1M7.9 15.7h.3M8 16.4h.2M8.2 15.7a.35 .35 0 0 1 .4 .3 .35 .35 0 0 1-.4 .4M8.2 16.4l.3 .1 .1 .4M8.6 16.9l-.2 .3h-.5M11.9 104.4h.4a1.5 1.5 0 0 1-.1 1.4M11.9 105.8h.4M11.9 109.3h.2a1.08 1.08 0 0 1 0 1.5h-.2M11.9 104.4a1.47 1.47 0 0 0 0 1.4M11.9 109.4a1.47 1.47 0 0 0 0 1.3M13 104.5l.2-.2a.35 .35 0 0 1 .4 .1 .35 .35 0 0 1 0 .4"/>
<path d="M13 109.5l.2-.2a.35 .35 0 0 1 .4 .1 .35 .35 0 0 1 0 .4M13.6 104.8l-.7 1.1h.7M13.6 109.8l-.7 1.1h.7M14.2 105.8v.1M14.2 110.8v.1M14.7 104.5l.2-.2a.35 .35 0 0 1 .4 .1 .35 .35 0 0 1 0 .4M14.7 109.5l.2-.2a.35 .35 0 0 1 .4 .1 .35 .35 0 0 1 0 .4l-.6 1.1h.7M15.3 104.8l-.6 1.1h.7M15.9 104.3h.4a.35 .35 0 0 1 .3 .3 .35 .35 0 0 1-.3 .4M15.9 109.3h.4a.35 .35 0 0 1 .3 .3 .35 .35 0 0 1-.3 .4M15.9 110.9h.4M16.1 105h.2"/>
<path d="M16.1 110h.2M16.3 105l.3 .2v.3M16.3 110l.3 .3M16.6 105.5l-.2 .3-.5 .1M16.6 110.3v.4l-.3 .1M123.7 166.3a.41 .41 0 0 1 .5 .4 .41 .41 0 0 1-.5 .4M123.7 166.3a.37 .37 0 0 0-.4 .4 .37 .37 0 0 0 .4 .4M124.2 169.7a1.22 1.22 0 0 0-1.6 .2l.1 .1a1.58 1.58 0 0 0 1.5 0M124.2 167.6h.1M124.2 169.7v.4M124.2 168.6l-1.6-.4v.7h.1M127.6 164.4v.2a1.18 1.18 0 0 0 1.7 0l-.1-.2"/>
<path d="M127.7 164.5a1.58 1.58 0 0 1 1.5 0M128.5 163.1h.7M128.5 161h.7M128.9 162.8v.9l-1.3-.4M128.9 160.7v1l-1.3-.4M129.1 162.2h.1"/>
<circle cx="8.2" cy="11.8" r=".41"/>
<circle cx="8.3" cy="11" r=".35"/>
<circle cx="122.9" cy="166.7" r=".37"/>
</g>
<!-- layer: WIREREF_DEST -->
<g fill="none" stroke="#000" stroke-width=".25">
<path d="M12.3 9.3a.35 .35 0 0 1 .3 .5M12.4 9.3l-.4 .3M12.6 9.8l-.6 1.1h.7M12.9 14.3v1.6l-.9-1.6v1.6M13.6 9.3a.35 .35 0 0 1 .3 .5M13.6 9.3l-.4 .3M13.9 9.8l-.7 1.1h.7M14.6 9.4l.2-.1a1.08 1.08 0 0 1 0 1.6l-.2-.1a1.47 1.47 0 0 1 0-1.4zM15.7 9.3l.5 1.6 .5-1.6M20.1 103.2l.2-.3a.35 .35 0 0 1 .4 .1 .35 .35 0 0 1 0 .4l-.6 1.1h.7M20.9 107.9v1.6l-.8-1.6v1.6M21.3 103.2l.2-.3a.35 .35 0 0 1 .4 .1 .35 .35 0 0 1 0 .4l-.6 1.1h.7"/>
<path d="M22.7 103l.2-.1a1.08 1.08 0 0 1 0 1.6l-.2-.1a1.47 1.47 0 0 1 0-1.4zM23.7 102.9l.6 1.6 .5-1.6"/>
</g>
<!-- layer: WIRENO -->
<g fill="none" stroke="#000" stroke-width=".25">
<path d="M146.1 9.4l.2-.3a.34 .34 0 0 1 .4 .1 .34 .34 0 0 1 .1 .4l-.7 1.1h.7M147.4 9.4l.1-.3a.34 .34 0 0 1 .5 .1 .34 .34 0 0 1 0 .4l-.7 1.1h.7M148.9 14.1v1.6l-.9-1.6v1.6M149.1 9.2a1.47 1.47 0 0 1 0 1.4M149.1 9.2l-.2-.1a1.08 1.08 0 0 0 0 1.6l.2-.1M149.8 9.1l.5 1.6 .5-1.6M256.9 44.8l.3-.1 .1 .3M257.2 45l-.3 .8h.4M272.2 44.6h.2M272.2 45.7h.2M272.3 45.1h.1M272.4 44.6l.2 .2-.2 .3 .2 .4"/>
<path d="M272.6 45.4l-.2 .3M85 103.3l.1-.2a.35 .35 0 0 1 .5 .1 .35 .35 0 0 1 0 .4l-.7 1h.7M86.2 103.3l.2-.2a.35 .35 0 0 1 .4 .1 .35 .35 0 0 1 0 .4l-.7 1h.7M87.6 103.1l.1-.1a1.05 1.05 0 0 1 0 1.6l-.1-.1a1.47 1.47 0 0 1 0-1.4zM88.6 103l.5 1.6 .5-1.6"/>
</g>
<!-- layer: 0 -->
<g fill="none" stroke="#000" stroke-width=".25">
<path d="M117.4 151.5v-2.4h2.4v2.4M120.9 147l2.5 .7v1.2M121.9 147.1h-3.5v2M122.4 151.5v-2.6l2.6 .1v2.5M123.4 151.5v2.5M126.9 147.1h1.5v2M127.4 151.5v-2.4h2.6v2.4M128.4 151.5v2.5M247.1 192.7h46.8v14h-46.8zM248.3 198.8h.3a.51 .51 0 0 1 .3 .4 .51 .51 0 0 1-.3 .5h-.3zM248.9 195.2a.34 .34 0 0 0-.3-.3 .34 .34 0 0 0-.3 .4 .37 .37 0 0 0 .1 .5 .37 .37 0 0 0 .5-.1M249.7 199.2a.3 .3 0 0 0-.4 0 .3 .3 0 0 0 0 .4 .3 .3 0 0 0 .4 0"/>
<path d="M249.7 199.1v.6M250.1 195.4l.4-.1v.6M250.1 195.3v.6M250.1 199.1h.3M250.2 198.8v.7l.2 .2M250.5 195.4l.5-.1v.6M250.7 199.3h.5a.31 .31 0 0 0-.5-.1 .31 .31 0 0 0 0 .5 .31 .31 0 0 0 .5-.1M251.4 195.4a.3 .3 0 0 1 .4-.1 .3 .3 0 0 1 0 .5 .3 .3 0 0 1-.4-.1M251.4 195.3v.9M251.5 199.1h.1M251.5 199.6h.1M252.6 199.1l.2-.2v.9"/>
<path d="M252.8 195.4a.3 .3 0 0 0-.5-.1 .3 .3 0 0 0 0 .5 .3 .3 0 0 0 .5-.1M252.8 195.3v.6M253.1 195.4l.4-.1 .1 .6M253.1 195.3v.6M254 195.3l.2 .6 .3-.6M254 199.5h-.7l.4-.6v.9M254.2 195.9l-.3 .3M254.3 199a.43 .43 0 0 1 .5 .4 .43 .43 0 0 1-.5 .4l-.1-.4zM254.7 195.3h.1M254.7 195.8h.1M255.1 199.2l.2-.3 .4 .2-.6 .7h.6M255.3 194.9v1"/>
<path d="M255.7 195.2v.7M256.1 195.2l-.4 .3M256.8 198.7l-.8 1.5M256.9 195.4a.32 .32 0 0 0-.5-.1 .32 .32 0 0 0 0 .5 .32 .32 0 0 0 .5 0M256.9 195.2v.7M257.1 199a.43 .43 0 0 1 .5 .4 .43 .43 0 0 1-.5 .4l-.2-.4zM257.2 195.4l.3-.2 .2 .1v.6M257.2 195.2v.7M257.8 199.1l.2-.2v.9M259 194.9h.7M259.3 198.7l-.8 1.5M259.4 194.9v1"/>
<path d="M259.7 199a.43 .43 0 0 1 .4 .4 .43 .43 0 0 1-.4 .4l-.2-.4zM260.4 199.1l.2-.2v.9M260.4 195.4a.32 .32 0 0 0-.4-.1 .32 .32 0 0 0 0 .5 .32 .32 0 0 0 .4 0M260.4 195.2v.7M261.3 195.4a.32 .32 0 0 0-.4-.1 .32 .32 0 0 0 0 .5 .32 .32 0 0 0 .4 0M261.3 195.2v.7M261.7 195.4a.32 .32 0 0 1 .5-.1 .32 .32 0 0 1 0 .5 .32 .32 0 0 1-.5 0M261.7 194.9v1M263.5 195.5h.9M265.6 194.9l.4 .5 .4-.5M266 195.4v.5M267.1 195.4a.32 .32 0 0 0-.4-.1 .32 .32 0 0 0 0 .5 .32 .32 0 0 0 .4 0"/>
<path d="M267.1 195.2v.7M267.5 195.2h.5l-.5 .7h.5M268.9 195.4a.32 .32 0 0 0-.5-.1 .32 .32 0 0 0 0 .5 .32 .32 0 0 0 .5 0M268.9 194.9v1M270.5 192.7v14M270.5 197.4h23.4M273.9 200a.47 .47 0 0 0-.7-.1 .47 .47 0 0 0 0 .7 .47 .47 0 0 0 .7-.1M273.9 199.7v1M275.3 200a.47 .47 0 0 0-.7-.1 .47 .47 0 0 0 0 .7 .47 .47 0 0 0 .7-.1M284.3 200l.5 .6M284.8 200l-.5 .6M285.1 200h.3"/>
<path d="M285.2 199.7v.7l.2 .2M247.1 202.1h46.8M247.1 206.7h46.8M248.4 203.8v.9h.5M250.8 204.3l.2-.2h.2l.1 .6M250.8 204.1v.6M251.3 204.3l.2-.2h.2l.1 .6M252.2 204.6h.1M252.2 204.1h.1M252.9 204l.8-.1 .2-.2-.1-.3-.9-.2v1.5M254.4 203.7v1M255 203.7l-.4 .1-.2 .3"/>
<path d="M255.3 204.1h.9a.44 .44 0 0 0-.5-.4 .44 .44 0 0 0-.4 .4l.1 .4a.43 .43 0 0 0 .4 .2 .43 .43 0 0 0 .4-.2M257.4 203.9a.45 .45 0 0 0-.8 0l.2 .2 .5 .2 .1 .2a.43 .43 0 0 1-.4 .2 .43 .43 0 0 1-.4-.2M258.6 203.9a.45 .45 0 0 0-.8 0l.2 .2 .5 .2 .1 .2a.43 .43 0 0 1-.4 .2 .43 .43 0 0 1-.4-.2M271.4 204.8l.5 .2M271.5 200h.9l.1-.6-1-.1v1.4M272.2 203.6l-.4-.1-.3 .3v.2l.7 .6v.3l-.3 .1M272.7 203.5v.1M272.7 204v1M273.2 204h.7l-.7 1h.7M284.1 204.4h4M284.3 203.7l3.7-.8v3l-3.7-.8zM284.4 203.7l3.5-.7v2.8l-3.5-.7z"/>
<path d="M286.5 200.2l.6-.1v-.3l-.6-.1v.9M289 204.4h3.2M290.6 202.8v3.2"/>
<circle cx="249.5" cy="195.6" r=".31"/>
<circle cx="249.4" cy="204.4" r=".31"/>
<circle cx="250.2" cy="204.4" r=".31"/>
<circle cx="290.6" cy="204.4" r="1.49"/>
<circle cx="290.6" cy="204.4" r="1.41"/>
<circle cx="290.6" cy="204.4" r=".81"/>
<circle cx="290.6" cy="204.4" r=".75"/>
</g>
<g fill="#000">
<path d="M117.5 150l.6-.4v1.5h-.2v-1.2l-.3 .2zM122.7 149.9l.6-.4v1.6h-.2v-1.2l-.4 .2zM123.9 149.5h.8v.2h-.6l-.1 .4 .4-.1 .3 .3v.5l-.3 .3-.4-.1-.3-.3 .2-.1 .1 .3h.3l.3-.3-.3-.4-.5 .1zM127.7 149.9l.5-.3v1.5h-.2v-1.2l-.3 .2z"/>
<path d="M118.7 149.7l.5-.1 .3 .2 .1 .1-.2 .1-.1-.2-.3-.1-.2 .4v.2l.4-.2 .4 .3-.1 .5-.2 .2h-.4l-.3-.3zM118.8 150.7a.34 .34 0 0 0 .6 0 .34 .34 0 0 0-.6 0z"/>
<path d="M128.9 149.7l.4-.1 .3 .2v.3l-.2 .2 .3 .2v.2l-.3 .4h-.4l-.3-.3 .1-.4 .2-.1-.2-.2zM129 150a.25 .25 0 0 0 .5 0 .25 .25 0 0 0-.5 0zM128.9 150.7a.31 .31 0 0 0 .6 0 .31 .31 0 0 0-.6 0z"/>
</g>
<g font-size="6.6">
<text x="58.2" y="32.5">K10</text>
<text x="25" y="56.1">50</text>
<text x="229.7" y="56.1">30</text>
<text x="108.3" y="170">40</text>
</g>
<text font-size="6.2" x="247.3" y="40.9">07.20</text>
<g font-size="5.7">
<text x="276.6" y="202.5">08</text>
<text x="288.6" y="202.1">09</text>
</g>
<text font-size="5.3" x="275.9" y="206.7">A4</text>
<g font-size="4.9">
<text x="24.3" y="31.8">K9</text>
<text x="51.5" y="35.6">JACK</text>
<text x="89.3" y="35.6">JACK</text>
<text x="122.1" y="35.6">JACK</text>
<text x="123.8" y="31.8">K12</text>
<text x="148.9" y="35.6">JACK</text>
<text x="150.6" y="31.8">K13</text>
<text x="176" y="32.1">K8</text>
<text x="204.3" y="33.5">K7</text>
<text x="266.7" y="33.5">K16</text>
<text x="50.1" y="38.8">UP</text>
<text x="83.6" y="38.8">Down</text>
<text x="221.5" y="39.9">RED</text>
<text x="224" y="36.3">LED</text>
<text x="245.2" y="36.3">LED</text>
<text x="61" y="55.4">51</text>
<text x="93.8" y="55.4">52</text>
<text x="126.6" y="55.4">53</text>
<text x="153.5" y="55.4">54</text>
<text x="177.8" y="55.4">55</text>
<text x="205.7" y="55.4">56</text>
<text x="253.6" y="55.4">29</text>
<text x="268.8" y="55.4">67</text>
<text x="24.7" y="67.7">V1</text>
<text x="58.9" y="67.7">V2</text>
<text x="92.1" y="67.7">V3</text>
<text x="124.5" y="67.7">V4</text>
<text x="151.3" y="67.7">V5</text>
<text x="175.7" y="67.7">V6</text>
<text x="203.9" y="67.7">V7</text>
<text x="236" y="70.9">RD</text>
<text x="249.1" y="68.1">LED2</text>
<text x="258.9" y="70.9">GN</text>
<text x="170" y="73.4">VALVE</text>
<text x="172.2" y="77.6">WATER</text>
<text x="200.7" y="77.6">VALVE</text>
<text x="65.3" y="122.1">K6</text>
<text x="101.2" y="123.8">FT5</text>
<text x="42.7" y="135.1">KM4</text>
<text x="63.5" y="135.1">KM5</text>
<text x="38.1" y="140.8">WATER</text>
<text x="39.5" y="143.6">PUMP</text>
<text x="57.1" y="143.6">GARDAN</text>
<text x="105.5" y="142.5">PH</text>
<text x="123.8" y="164" transform="rotate(-90 123.8 164)">24V</text>
<text x="96.7" y="169.3">38</text>
<text x="103" y="169.3">39</text>
</g>
<g font-size="4.4">
<text x="115" y="3.9">10</text>
<text x="240.2" y="3.9">20</text>
<text x="228.2" y="33.5">K14</text>
<text x="251.2" y="33.5">K15</text>
<text x="44.4" y="122.1">K2</text>
<text x="102.7" y="128.4">2A</text>
<text x="115" y="209.9">10</text>
<text x="240.2" y="209.9">20</text>
</g>
<text font-size="4.3" x="272.3" y="196.6">Parsa Electronic</text>
<g font-size="3.5">
<text x="66" y="3.5">6</text>
<text x="103" y="3.5">9</text>
<text x="128.1" y="3.5">11</text>
<text x="140.8" y="3.5">12</text>
<text x="153.5" y="3.5">13</text>
<text x="165.8" y="3.5">14</text>
<text x="178.2" y="3.5">15</text>
<text x="190.5" y="3.5">16</text>
<text x="203.2" y="3.5">17</text>
<text x="215.5" y="3.5">18</text>
<text x="227.9" y="3.5">19</text>
<text x="256.1" y="3.5" transform="rotate(-90 256.1 3.5)">21</text>
<text x="268.5" y="3.5" transform="rotate(-90 268.5 3.5)">22</text>
<text x="280.8" y="3.5" transform="rotate(-90 280.8 3.5)">23</text>
<text x="290.3" y="3.5">24</text>
<text x="293.5" y="150.3">M</text>
<text x="293.5" y="187.7">Q</text>
<text x="66" y="209.5">6</text>
<text x="103" y="209.5">9</text>
<text x="128.1" y="209.5">11</text>
<text x="140.8" y="209.5">12</text>
<text x="153.5" y="209.5">13</text>
<text x="165.8" y="209.5">14</text>
<text x="178.2" y="209.5">15</text>
<text x="190.5" y="209.5">16</text>
<text x="203.2" y="209.5">17</text>
<text x="215.5" y="209.5">18</text>
<text x="227.9" y="209.5">19</text>
<text x="256.1" y="209.5" transform="rotate(-90 256.1 209.5)">21</text>
<text x="268.5" y="209.5" transform="rotate(-90 268.5 209.5)">22</text>
<text x="280.8" y="209.5" transform="rotate(-90 280.8 209.5)">23</text>
<text x="290.3" y="209.5">24</text>
</g>
</svg>
